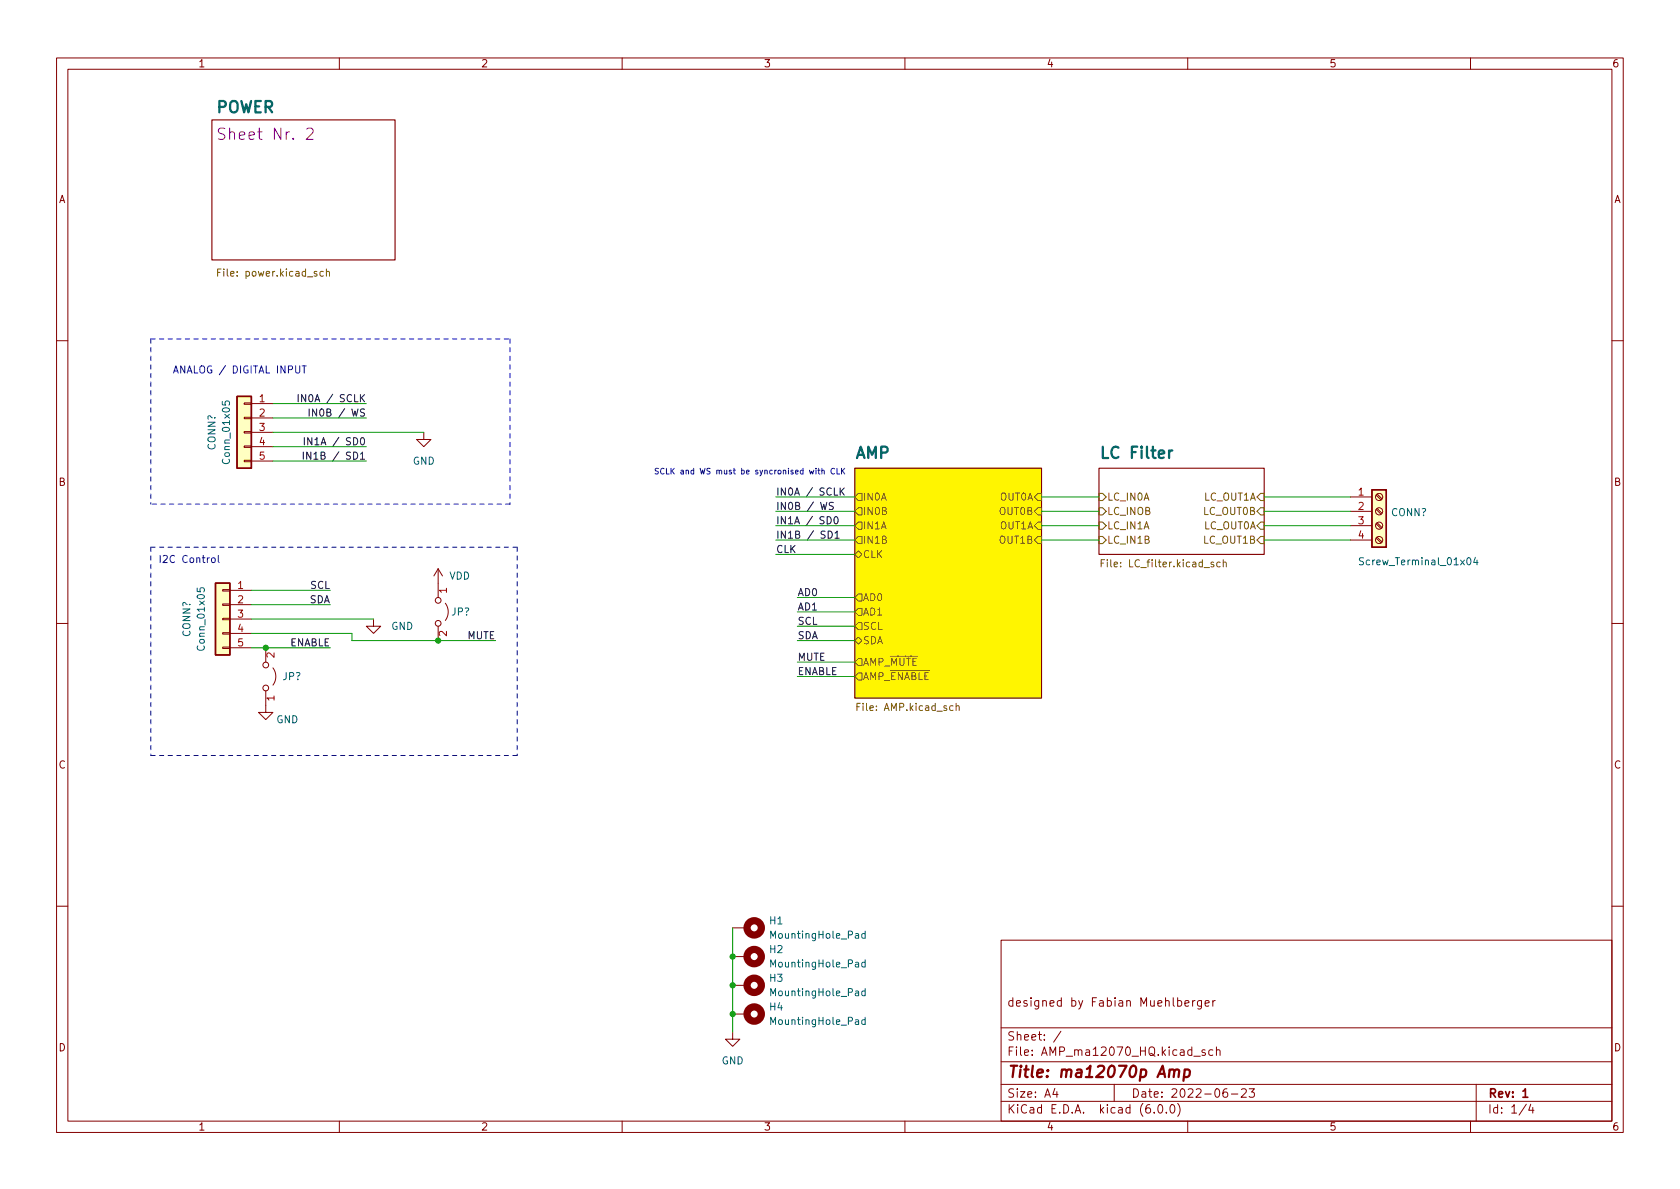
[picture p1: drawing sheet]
<svg xmlns="http://www.w3.org/2000/svg" width="297mm" height="210mm" viewBox="0 0 297 210" stroke-linecap="round" stroke-linejoin="round" font-family="sans-serif">
<g fill="none" stroke="#840000" stroke-width=".18">
<path d="M10 10.2h277v190.1h-277zM12 12.2h273v186.1h-273zM60 10.2v2M110 10.2v2M160 10.2v2M210 10.2v2M260 10.2v2M10 60.2h2M43.2 78.9h1.2v.2h-1.2zM43.2 76.3h1.2v.3h-1.2zM43.2 73.8h1.2v.2h-1.2zM43.2 71.2h1.2v.3h-1.2z"/>
<path d="M44.4 71.4h3.9M44.4 73.9h3.9M44.4 76.4h3.9M44.4 79h3.9M74.9 76.4v1.3h1.3l-1.3 1.3-1.2-1.3h1.2M285 60.2h2M43.2 81.4h1.2v.3h-1.2zM44.4 81.5h3.9M238.8 87.9h3.8M238.8 90.4h3.8M238.8 93h3.8M238.8 95.5h3.8"/>
<path d="M243.3 95.2l.9 .8M243.3 92.6l.9 .9M243.3 90.1l.9 .8M243.3 87.5l.9 .9M243.5 95l.8 .8M243.5 92.5l.8 .8M243.5 89.9l.8 .8M243.5 87.4l.8 .8M10 110.2h2M39.4 114.4h1.2v.3h-1.2zM39.4 111.9h1.2v.2h-1.2zM39.4 109.3h1.2v.3h-1.2z"/>
<path d="M39.4 106.8h1.2v.3h-1.2zM39.4 104.3h1.2v.2h-1.2zM40.6 104.4h3.8M40.6 106.9h3.8M40.6 109.5h3.8M40.6 112h3.8M40.6 114.5h3.8M47 114.5v2.6M48.3 118.1a2.54 2.54 0 0 1 0 3.1M66 109.5v1.2h1.3l-1.3 1.3-1.2-1.3h1.2M77.5 100.6l-.8 1.2M77.5 100.6v5.1"/>
<path d="M77.5 110.7v2.6M77.5 100.6l.7 1.2M78.7 106.7a2.54 2.54 0 0 1 0 3M285 110.2h2M47 122.2v3.8h-1.3l1.3 1.2 1.3-1.2h-1.3M10 160.2h2M129.5 174.2h2.6M129.5 179.3h2.6M129.5 169.2h2.6M129.5 164.1h2.6M177 166.3h108v32h-108zM209.5 177.4l.7-.1-.1-.3-.4-.1-.2 .2 .1 .8h.5"/>
<path d="M210.9 176.9v1M211.3 176.9l-.3 .1-.1 .2M212.4 176.9v1.2l-.3 .3h-.3M212.4 177l-.4-.1-.3 .3v.4l.2 .3h.5M213.1 177.4l.7-.1-.1-.3-.4-.1-.2 .2v.8h.6M214.4 176.9v1M214.9 176.9l-.3 .1-.2 .2M285 160.2h2M60 198.3v2M110 198.3v2M129.5 182.5v1.3h1.3l-1.3 1.2-1.2-1.2h1.2M160 198.3v2"/>
<path d="M177 194.8h108M177 191.8h108M177 187.8h108M177 181.8h108M186.5 192.5l-.4 1h1M186.9 193v1M187.6 182.4l-1.3 1.9M197 191.8v3M204.1 196.7v.1M204.9 195.4l.2-.1a.81 .81 0 0 1 .6 .7 .81 .81 0 0 1-.3 .8h-.2a.81 .81 0 0 1-.6-.6 .81 .81 0 0 1 .3-.8zM206.2 196.7v.1M207.1 195.4l.1-.1a.81 .81 0 0 1 .6 .7 .81 .81 0 0 1-.3 .8h-.1a.81 .81 0 0 1-.6-.6 .81 .81 0 0 1 .3-.8z"/>
<path d="M208.2 195.1a1.72 1.72 0 0 1 0 2.3M210 198.3v2M211.1 186.8h1.1M213.1 185.7l-.4-.1-.2 .2 .1 .3 .5 .1v.4h-.6M214.4 185.7l-.4-.1-.3 .3v.4l.2 .3h.5M215.1 185.8l.2-.2 .3 .1 .1 .9M215.1 185.1v1.5M216.9 192.5a.59 .59 0 0 0-.7 .7v.5l.2 .3h.4l.2-.1 .1-.5-.2-.2-.4-.1-.3 .3M217.7 193.5h1.2M219.5 192.7l.6-.2 .2 .2 .1 .3-1 1h1M220.9 192.5h.9l-.5 .6 .4 .1v.7l-.2 .1h-.4l-.2-.1M260 198.3v2"/>
<path d="M261 191.8v6.5M269.9 195.3l-1.3 1.9M270.6 195.3l-.3 1h.9M271 195.8v1"/>
<circle cx="243.8" cy="95.5" r=".63"/>
<circle cx="243.8" cy="90.4" r=".63"/>
<circle cx="243.8" cy="87.9" r=".63"/>
<circle cx="243.8" cy="93" r=".63"/>
<circle cx="47" cy="117.6" r=".51"/>
<circle cx="77.5" cy="106.2" r=".51"/>
<circle cx="77.5" cy="110.2" r=".51"/>
<circle cx="47" cy="121.7" r=".51"/>
</g>
<path d="M269.3 193l.4-.5v1.5M269.3 194h.8" fill="none" stroke="#840000" stroke-width=".3"/>
<path d="M206.8 189.3a.49 .49 0 0 1 .8 .1l-.1 1.1M207.6 189.4a.5 .5 0 0 1 .8-.2v1.3M209.5 189.2l.2-.1 .5 .1 .2 .3-.1 .6a.66 .66 0 0 1-1 .3M209.5 189.1l-.3 2" fill="none" stroke="#840000" stroke-width=".4"/>
<g fill="#fff" stroke="#fff" stroke-width=".18">
<path d="M37.5 21.2h32.3v24.8h-32.3z"/>
<path d="M194.3 82.8h29.2v15.2h-29.2z"/>
</g>
<path d="M37.5 21.2h32.3v24.8h-32.3zM151.1 82.8h33v40.6h-33zM194.3 82.8h29.2v15.2h-29.2z" fill="none" stroke="#840000" stroke-width=".2"/>
<g fill="none" stroke="#725600" stroke-width=".18">
<path d="M38.5 48.2h.4M39.1 47.6h-.6v1.2M57.2 48h-.4l-.2 .2 .1 .6h.5M57.7 48.1l.2-.1h.3l.1 .8M57.7 47.6v1.2M151.8 89.8h.6v1.3h-.6l-.7-.7zM151.8 87.2h.6v1.3h-.6l-.7-.6zM151.8 94.9h.6v1.2h-.6l-.7-.6zM151.8 92.3h.6v1.3h-.6l-.7-.6zM151.8 97.4l.6 .6-.6 .7-.7-.7zM183.5 94.9h.6v1.2h-.6l-.6-.6zM183.5 92.3h.6v1.3h-.6l-.6-.6z"/>
<path d="M183.5 89.8h.6v1.3h-.6l-.6-.7zM183.5 87.2h.6v1.3h-.6l-.6-.6zM194.3 89.8h.6l.7 .6-.7 .7h-.6zM194.3 94.9h.6l.7 .6-.7 .6h-.6zM194.3 92.3h.6l.7 .7-.7 .6h-.6zM194.3 87.2h.6l.7 .7-.7 .6h-.6zM194.7 99.6h.4M195.3 99h-.6v1.2M215.7 99.5l-.3-.1-.3 .2 .2 .6h.4M216.3 99.5l.2-.1 .3 .1v.7M216.3 99v1.2M222.9 89.8h.6v1.3h-.6l-.7-.7z"/>
<path d="M222.9 94.9h.6v1.2h-.6l-.7-.6zM222.9 92.3h.6v1.3h-.6l-.7-.6zM222.9 87.2h.6v1.3h-.6l-.7-.6zM151.1 113.3l.7-.7 .6 .7-.6 .6zM151.8 110.1h.6v1.3h-.6l-.7-.7zM151.8 105h.6v1.3h-.6l-.7-.6zM151.8 107.6h.6v1.2h-.6l-.7-.6zM151.8 119h.6v1.3h-.6l-.7-.7zM151.8 116.5h.6v1.2h-.6l-.7-.6zM151.5 125h.4M152.1 124.4h-.6v1.2M169 124.9l.2-.1 .3 .1 .1 .7"/>
<path d="M169 124.4v1.2"/>
</g>
<path d="M39.8 22.7l-.8-.1a.49 .49 0 0 0-.4 .5 .49 .49 0 0 0 .4 .5 .73 .73 0 0 1 .8 .5l-.1 .4-.3 .1h-.8M54.2 22.8l.3-.2h.5a.54 .54 0 0 1 .3 .9l-1.2 1.1h1.3" fill="none" stroke="#840084" stroke-width=".18"/>
<path d="M151.1 82.8h33v40.6h-33z" fill="#fff500" stroke="#fff500" stroke-width=".18"/>
<g fill="none" stroke="#840000" stroke-width="1.3">
<circle cx="133.3" cy="169.2" r="1.27"/>
<circle cx="133.3" cy="164.1" r="1.27"/>
<circle cx="133.3" cy="174.2" r="1.27"/>
<circle cx="133.3" cy="179.3" r="1.27"/>
</g>
<g fill="none" stroke="#006464" stroke-width=".18">
<path d="M39.3 71v.6h.6l-.1-.1 .1-.5 .1-.1 .5 .1 .1 .2-.1 .4M241.1 98.7l-.5-.1-.2 .1v.4l.6 .2 .1 .3-.3 .3-.4-.1M260.9 98.6l-.3 .9h.7M261.2 99v.9M34.9 104v.6l.6 .1-.2-.2 .1-.4 .2-.2 .4 .1 .1 .2-.1 .5M153 175.3l-.4-.1-.2 .3 .1 .5h.5M153 170.2h-.4l-.2 .2 .1 .5h.5M153 165.1h-.4l-.2 .2 .1 .6h.5M153 164.7v1.2M153 169.7v1.3M153 174.8v1.3M153 179.9v1.3"/>
<path d="M153 180.4l-.4-.1-.2 .3 .1 .5h.5"/>
</g>
<g fill="#ffffc2" stroke="#ffffc2" stroke-width=".18">
<path d="M41.9 70.1h2.5v12.7h-2.5z"/>
<path d="M38.1 103.1h2.5v12.7h-2.5z"/>
<path d="M242.6 86.6h2.5v10.2h-2.5z"/>
</g>
<path d="M41.9 70.1h2.5v12.7h-2.5zM242.6 86.6h2.5v10.2h-2.5zM38.1 103.1h2.5v12.7h-2.5z" fill="none" stroke="#840000" stroke-width=".25"/>
<g fill="none" stroke="#0f0f0f" stroke-width=".18">
<path d="M52.7 69.8v1.2M53.6 79.9v1.3M53.8 77.4v1.3M54 69.8v1.2l-.7-1.2v1.2M54.7 72.3v1.3M55 79.9v1.3l-.8-1.3v1.3M55.1 77.4v1.3l-.7-1.3v1.3M56 72.3v1.3l-.7-1.3v1.3M145.1 88.8l.3 1.3 .2-.9 .3 .9 .3-1.3M146.2 91.4a.64 .64 0 0 1 .8 .6 .64 .64 0 0 1-.8 .6zM146.4 93.9a.64 .64 0 0 1 .8 .6 .64 .64 0 0 1-.8 .7zM147.3 88.9l-.4-.1-.2 .1v.4l.5 .3 .1 .3-.2 .2-.5-.1"/>
<path d="M147.5 86.3v1.3h.6M147.6 91.5l.2-.1a.68 .68 0 0 1 .4 .6 .68 .68 0 0 1-.4 .6l-.2-.1-.1-.3zM147.6 94.3l.4-.4v1.3M147.6 95.2h.8M148.5 86.3v1.3M148.7 86.8l.6 .8M149.3 86.3l-.8 .7"/>
</g>
<g fill="none" stroke="#0000c2" stroke-width=".18">
<path d="M52.3 64.7v1l.2 .3h.3l.2-.3v-1M53.4 64.7h.7M53.8 64.7v1.3M37.5 98.7l.3-.1 .3 .3v.3l-.3 .3-.3-.1-.1-.2zM38.6 98.2v1.1l.2 .2M144.3 82.8v.1M144.3 83.1v.7M144.6 83.1h.4M144.7 82.8v.9l.3 .1M145.3 83.2h.4v.6M145.3 82.8v1M147.6 82.9a.44 .44 0 0 0-.7 .4 .44 .44 0 0 0 .7 .4"/>
<path d="M148 82.8v1h.5M148.8 82.8v1M148.9 83.2l.5 .6M149.4 82.8l-.6 .6"/>
</g>
<path d="M26.7 59.9v29.2M26.7 59.9h63.5M90.2 59.9v29.2M26.7 96.8h64.7M26.7 96.8v36.8M90.2 89.1h-63.5M91.4 96.8v36.8M91.4 133.6h-64.7" fill="none" stroke="#0000c2" stroke-width=".18" stroke-dasharray=".8 .8"/>
<g fill="none" stroke="#009600" stroke-width=".18">
<path d="M48.3 73.9h16.5M48.3 79h16.5M48.3 71.4h16.5M48.3 76.4h26.6M48.3 81.5h16.5M137.2 95.5h13.9M137.2 87.9h13.9M137.2 98h13.9M137.2 93h13.9M137.2 90.4h13.9M184.1 95.5h10.2M184.1 87.9h10.2"/>
<path d="M184.1 93h10.2M184.1 90.4h10.2M223.5 95.5h15.3M223.5 87.9h15.3M223.5 93h15.3M223.5 90.4h15.3M44.4 112h17.8v1.3h25.4M44.4 104.4h14M44.4 114.5h14M44.4 106.9h14M44.4 109.5h21.6M141 113.3h10.1"/>
<path d="M141 105.7h10.1M141 110.7h10.1M141 119.6h10.1M141 117.1h10.1M141 108.2h10.1M129.5 164.1v18.4"/>
</g>
<g fill="#009600" stroke="#009600" stroke-width=".18">
<circle cx="47" cy="114.5" r=".46"/>
<circle cx="77.5" cy="113.3" r=".46"/>
<circle cx="129.5" cy="169.2" r=".46"/>
<circle cx="129.5" cy="179.3" r=".46"/>
<circle cx="129.5" cy="174.2" r=".46"/>
</g>
<g font-size="2.8" fill="#006464">
<text x="38.1" y="20">POWER</text>
<text x="151.2" y="81.1">AMP</text>
<text x="195.3" y="81.1">LC Filter</text>
</g>
<text font-size="2.8" fill="#840084" x="39.7" y="24.7">Sheet Nr. 2</text>
<text font-size="2.8" fill="#840000" x="178" y="190.6">Title: ma12070p Amp</text>
<g font-size="2.1" fill="#840000">
<text x="178" y="178">designed by Fabian Muehlberger</text>
<text x="178" y="184">Sheet: /</text>
<text x="178" y="186.7">File: AMP_ma12070_HQ.kicad_sch</text>
<text x="178" y="196.9">KiCad E.D.A. kicad (6.0.0)</text>
<text x="178" y="194.1">Size: A4</text>
<text x="200" y="194.1">Date: 2022-06-23</text>
<text x="263" y="194.1">Rev: 1</text>
<text x="263" y="196.9">Id: 1/4</text>
</g>
<g font-size="1.8" fill="#840000">
<text x="35" y="11.9">1</text>
<text x="85" y="11.9">2</text>
<text x="135" y="11.9">3</text>
<text x="185" y="11.9">4</text>
<text x="235" y="11.9">5</text>
<text x="285" y="11.9">6</text>
<text x="10.3" y="35.9">A</text>
<text x="285.3" y="35.9">A</text>
<text x="10.3" y="85.9">B</text>
<text x="285.3" y="85.9">B</text>
<text x="10.3" y="135.9">C</text>
<text x="285.3" y="135.9">C</text>
<text x="10.3" y="185.9">D</text>
<text x="285.3" y="185.9">D</text>
<text x="35" y="199.9">1</text>
<text x="85" y="199.9">2</text>
<text x="135" y="199.9">3</text>
<text x="185" y="199.9">4</text>
<text x="235" y="199.9">5</text>
<text x="285" y="199.9">6</text>
</g>
<g font-size="1.8" fill="#725600">
<text x="39.2" y="48.9">File: power.kicad_sch</text>
<text x="152.5" y="88.5">IN0A</text>
<text x="176.8" y="88.5">OUT0A</text>
<text x="195.7" y="88.5">LC_IN0A</text>
<text x="212.8" y="88.5">LC_OUT1A</text>
<text x="152.5" y="91.1">IN0B</text>
<text x="152.5" y="93.6">IN1A</text>
<text x="176.8" y="93.6">OUT1A</text>
<text x="176.8" y="91.1">OUT0B</text>
<text x="195.7" y="91.1">LC_INOB</text>
<text x="195.7" y="93.6">LC_IN1A</text>
<text x="212.8" y="91.1">LC_OUT0B</text>
<text x="212.8" y="93.6">LC_OUT0A</text>
<text x="152.5" y="96.1">IN1B</text>
<text x="152.5" y="98.7">CLK</text>
<text x="176.8" y="96.1">OUT1B</text>
<text x="195.6" y="100.3">File: LC_filter.kicad_sch</text>
<text x="195.7" y="96.1">LC_IN1B</text>
<text x="212.8" y="96.1">LC_OUT1B</text>
<text x="152.5" y="106.3">AD0</text>
<text x="152.5" y="111.4">SCL</text>
<text x="152.5" y="113.9">SDA</text>
<text x="152.5" y="108.8">AD1</text>
<text x="152.5" y="117.7">AMP_~{MUTE}</text>
<text x="152" y="125.7">File: AMP.kicad_sch</text>
<text x="152.5" y="120.3">AMP_~{ENABLE}</text>
</g>
<g font-size="1.8" fill="#0000c2">
<text x="30.5" y="66">ANALOG / DIGITAL INPUT</text>
<text x="27.9" y="99.5">I2C Control</text>
</g>
<g font-size="1.8" fill="#a90000">
<text x="45.9" y="71.1">1</text>
<text x="45.9" y="73.7">2</text>
<text x="45.9" y="76.2">3</text>
<text x="45.9" y="78.7">4</text>
<text x="45.9" y="81.3">5</text>
<text x="240.2" y="87.6">1</text>
<text x="240.2" y="90.2">2</text>
<text x="240.2" y="92.7">3</text>
<text x="240.2" y="95.2">4</text>
<text x="42.1" y="104.1">1</text>
<text x="42.1" y="106.7">2</text>
<text x="79" y="104.9" transform="rotate(-90 79 104.9)">1</text>
<text x="42.1" y="109.2">3</text>
<text x="42.1" y="111.8">4</text>
<text x="79" y="112.5" transform="rotate(-90 79 112.5)">2</text>
<text x="42.1" y="114.3">5</text>
<text x="48.5" y="116.3" transform="rotate(-90 48.5 116.3)">2</text>
<text x="48.5" y="123.9" transform="rotate(-90 48.5 123.9)">1</text>
</g>
<g font-size="1.8" fill="#0f0f0f">
<text x="54.5" y="71.1">IN0A / SCLK</text>
<text x="56.4" y="73.6">IN0B / WS</text>
<text x="55.8" y="78.7">IN1A / SD0</text>
<text x="55.8" y="81.3">IN1B / SD1</text>
<text x="137.2" y="87.6">IN0A / SCLK</text>
<text x="137.2" y="92.7">IN1A / SD0</text>
<text x="137.2" y="95.2">IN1B / SD1</text>
<text x="137.2" y="90.2">IN0B / WS</text>
<text x="137.2" y="97.8">CLK</text>
<text x="54.7" y="106.7">SDA</text>
<text x="54.9" y="104.1">SCL</text>
<text x="141" y="105.4">AD0</text>
<text x="141" y="107.9">AD1</text>
<text x="82.6" y="113">MUTE</text>
<text x="141" y="113">SDA</text>
<text x="141" y="110.5">SCL</text>
<text x="51.1" y="114.3">ENABLE</text>
<text x="141" y="116.8">MUTE</text>
<text x="141" y="119.4">ENABLE</text>
</g>
<g font-size="1.8" fill="#006464">
<text x="38.1" y="79.6" transform="rotate(-90 38.1 79.6)">CONN?</text>
<text x="40.6" y="81.7" transform="rotate(-90 40.6 81.7)">Conn_01x05</text>
<text x="73" y="82.2">GND</text>
<text x="246" y="91.3">CONN?</text>
<text x="241.1" y="99.9">Screw_Terminal_01x04</text>
<text x="79.4" y="102.5">VDD</text>
<text x="33.7" y="112.6" transform="rotate(-90 33.7 112.6)">CONN?</text>
<text x="69.2" y="111.4">GND</text>
<text x="79.8" y="108.8">JP?</text>
<text x="36.2" y="114.7" transform="rotate(-90 36.2 114.7)">Conn_01x05</text>
<text x="50" y="120.3">JP?</text>
<text x="48.8" y="127.9">GND</text>
<text x="136.1" y="163.4">H1</text>
<text x="136.6" y="166">MountingHole_Pad</text>
<text x="136.1" y="173.6">H3</text>
<text x="136.1" y="168.5">H2</text>
<text x="136.6" y="171.1">MountingHole_Pad</text>
<text x="136.1" y="178.7">H4</text>
<text x="136.6" y="176.1">MountingHole_Pad</text>
<text x="136.6" y="181.2">MountingHole_Pad</text>
<text x="127.6" y="188.2">GND</text>
</g>
<text font-size="1.4" fill="#0000c2" x="115.6" y="83.9">SCLK and WS must be syncronised with CLK</text>
</svg>
